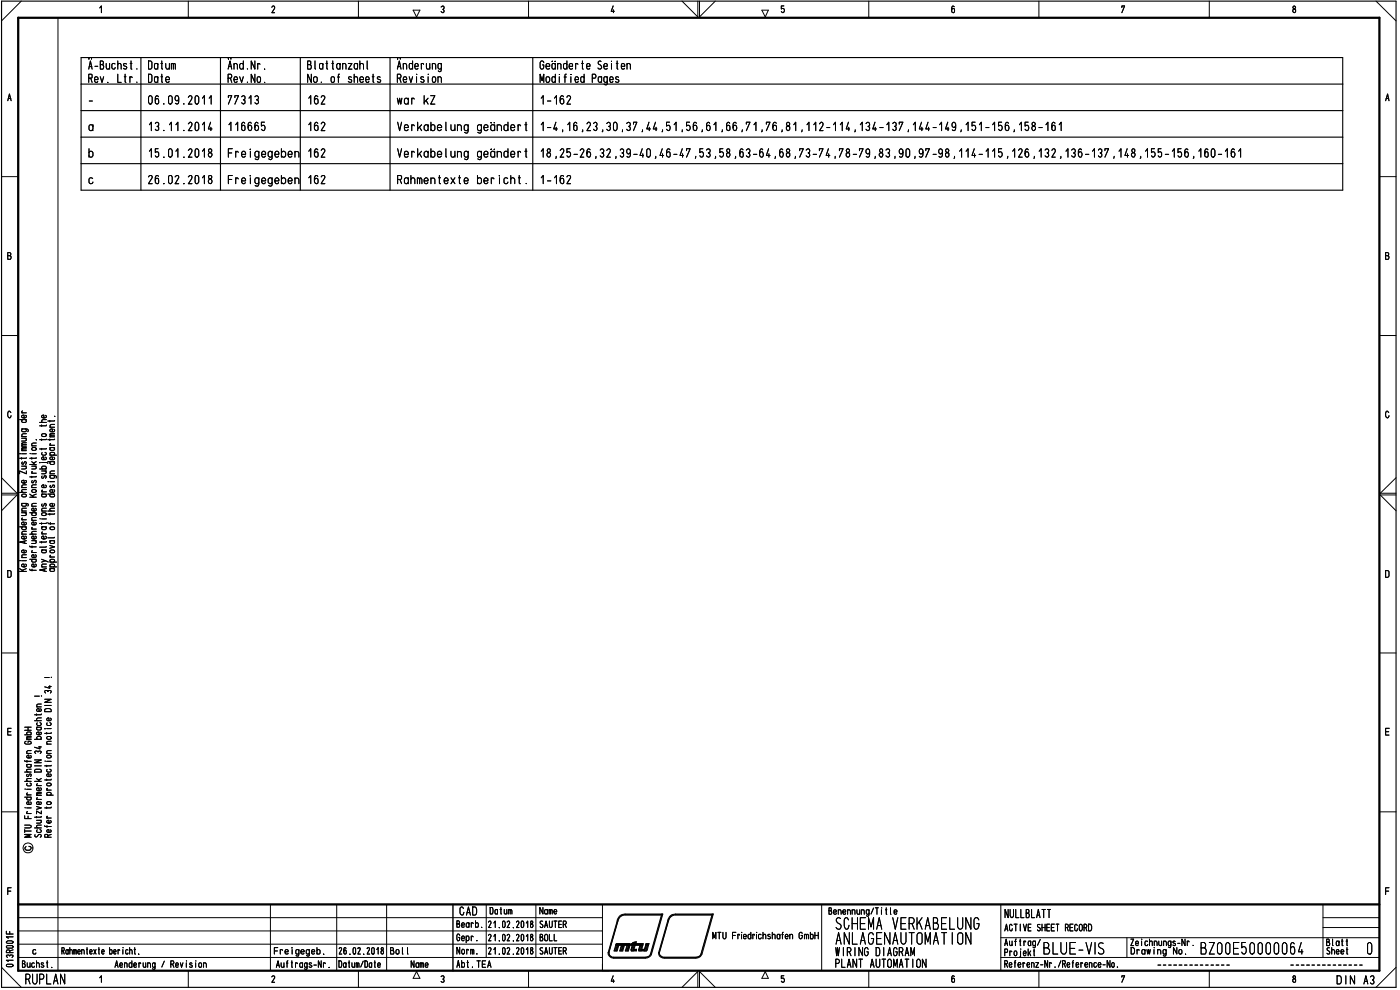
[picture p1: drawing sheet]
<svg xmlns="http://www.w3.org/2000/svg" width="420mm" height="297mm" viewBox="0 0 420 297" stroke-linecap="round" stroke-linejoin="round" font-family="sans-serif">
<path d="M.5 .3h418.5v295.9h-418.5z" fill="none" stroke="#000" stroke-width=".34"/>
<path d="M5.5 5.3h408.5v286h-408.5zM5.5 271.4h408.5" fill="none" stroke="#000" stroke-width=".68"/>
<g fill="none" stroke="#000" stroke-width=".3">
<path d="M6.4 .3l-5.9 6M17.4 5.3v286M29.9 2.4l.5-.6v2M56.5 .3v5M107.6 .3v5M124 3h2l-1 2.1zM158.6 .3v5M204.7 .3l4.7 4.8v-4.8M209.9 .3v4.8l4.8-4.8M228.6 3h2l-.9 2.1M235.2 1.8h-.7v.9l.6-.2a.59 .59 0 0 1 .3 .8 .59 .59 0 0 1-.7 .3l-.2-.1M260.7 .3v5"/>
<path d="M311.8 .3v5M362.9 .3v5M413 .3l6 6M.5 53h5M414 53h5M.5 100.7h5M414 100.7h5M3.3 123.8a.48 .48 0 0 0-.6-.4 .48 .48 0 0 0-.4 .6v.7l.4 .6h.4l.2-.6M416.8 123.8a.48 .48 0 0 0-.6-.4 .48 .48 0 0 0-.4 .6v.7l.4 .6h.4l.3-.6M.5 148.5h4.6l-4.6 4.7M.5 143.3l4.6 4.7h-4.6M419 148.5h-4.8l4.8 4.7"/>
<path d="M419 143.3l-4.8 4.7h4.8M.5 195.9h5M414 195.9h5M.5 243.6h5M7.4 247.6h1.5l.5 .2-.1 .4-.4 .2h-1.5M8 242.4h1.4M9.4 250.4h-2l1.6 .4-1.6 .4h2M414 243.6h5M3.3 266.4h-1v2M5.5 275.3h175.3M5.5 279.3h175.3M81.2 271.4v19.9"/>
<path d="M101 271.4v19.9M116 271.4v19.9M145.9 271.4v15.9M160.8 271.4v15.9M180.8 271.4v19.9M246.6 271.4v19.9M300.4 271.4v19.8M397 271.4v15.9M397 278.3h17M397 275.3h17M.5 290.2l5.9 6M2.1 289.4l1.5-.1a.38 .38 0 0 1 .3 .4 .38 .38 0 0 1-.4 .4l-1.4-.1-.2-.3z"/>
<path d="M2.2 287.3l-.3-.4a.55 .55 0 0 1 .5-.4 .55 .55 0 0 1 .5 .4 .48 .48 0 0 1 .6-.4 .48 .48 0 0 1 .4 .5l-.3 .3M3.9 288.1h-2l.6 .4M3.9 281.1h-2l.6 .4M5.5 287.3h175.3M5.5 283.3h175.3M29.9 293.4l.5-.6v1.9M56.5 291.3v4.9M107.6 291.3v4.9M125 291.5l1 2h-2zM158.6 291.3v4.9M204.7 296.2l4.7-4.7v4.7M209.9 296.2v-4.7l4.8 4.7"/>
<path d="M229.7 291.5l.9 2h-2zM260.7 291.3v4.9M300.4 287.3h113.6M300.4 281.3h113.6M311.8 291.3v4.9M338.2 281.3v6M362.9 291.3v4.9M419 290.2l-6 6"/>
<circle cx="8.4" cy="254.4" r="1.49"/>
</g>
<path d="M135.9 271.4v19.9" fill="none" stroke="#000" stroke-width=".42"/>
<path d="M8 236.8h1.4M7.6 242.4h.1" fill="none" stroke="#000" stroke-width=".3"/>
<g fill="none" stroke="#000" stroke-width=".3">
<path d="M7.4 218.2h2M8.4 218.2v.9M7.4 228.2l.1 .2h1.9M7.4 234.4h2M7.6 236.8h.1M7.8 222.4l-.4 .4v.2l.4 .3 1.6-.2-.2-.6-.8-.1v.4M8 229.4h1.1l.3 .6-.3 .2-.9-.1-.2-.4 .3-.3M8 221.9h1.4M8.1 228.2v.5M9 234.9l.4 .2v.5l-.3 .2-.9-.1-.2-.2 .2-.5M9.4 233.6l-1.3 .1-.1 .5 .4 .2M9.4 230.8l-1.3 .1-.1 .5 .4 .2"/>
<path d="M9.4 221.4h-1.1l-.3 .2 .3 .3M9.4 221l-1.3 .1-.1 .1 .3 .2M9.4 229.4h-.2M7.4 247.6h1.5l.5 .2-.1 .4-.4 .2h-1.5M8 242.4h1.4M9.4 250.4h-2l1.6 .4-1.6 .4h2"/>
</g>
<path d="M8 236.8h1.4M7.6 242.4h.1" fill="none" stroke="#000" stroke-width=".3"/>
<g fill="none" stroke="#000" stroke-width=".3">
<path d="M7.4 218.2h2M8.4 218.2v.9M10.4 216.2h2M10.4 208.9h1.4M11 218.2h1.1l.3 .6-.3 .2h-.8l-.3-.2 .3-.6M11 214.2v.4M12 216.8l.4 .4-.3 .5h-.8l-.3-.4 .2-.4M12.1 219.7l.3 .4-.4 .4-1-.2v-.5l.7-.2v.9M12.4 215.4l-1.3 .2-.1 .3 .4 .3M12.4 214.2l-.1 .3h-1.9M12.4 211.2l-1.2 .1-.2 .2 .2 .6M12.4 218.2l-.2 .1"/>
<path d="M7.4 228.2l.1 .2h1.9M7.4 234.4h2M7.6 236.8h.1M7.8 222.4l-.4 .4v.2l.4 .3 1.6-.2-.2-.6-.8-.1v.4M8 229.4h1.1l.3 .6-.3 .2-.9-.1-.2-.4 .3-.3M8 221.9h1.4M8.1 228.2v.5M9 234.9l.4 .2v.5l-.3 .2-.9-.1-.2-.2 .2-.5M9.4 233.6l-1.3 .1-.1 .5 .4 .2M9.4 230.8l-1.3 .1-.1 .5 .4 .2M9.4 221.4h-1.1l-.3 .2 .3 .3M9.4 221l-1.3 .1-.1 .1 .3 .2"/>
<path d="M9.4 229.4h-.2M10.4 228h2l-2 .9h2M10.4 229.8h2M10.5 231.1l.3-.3h1.2l.4 .3v.5h-2zM11 239.9h1.4M11 238.7h1.4M11 233.6l1 .8M11.2 239.4l-.2 .2 .3 .3M11.6 224.1h.8M12 223.9v.8l-1.6-.5M12.4 238.2h-1.2l-.2 .2 .2 .3M12.4 233.6l-.8 .4"/>
<path d="M10.5 250.4v.6a.76 .76 0 0 0 1.1-.6h.5a.43 .43 0 0 1 .3 .4 .43 .43 0 0 1-.3 .4M11 242l1.4 .4-1.4 .4M11 244.9v.5M12.1 240.6l.3 .3-.3 .5h-.9l-.2-.4v-.3l.7-.2v.9M12.4 247.6h-1.3l-.1 .5 .4 .3M12.4 244.9l-.1 .3h-1.9M12.4 243.3v.9l-1.4-.9v.9"/>
</g>
<g fill="none" stroke="#000" stroke-width=".3">
<path d="M10.4 216.2h2M10.4 208.9h1.4M11 218.2h1.1l.3 .6-.3 .2h-.8l-.3-.2 .3-.6M11 214.2v.4M12 216.8l.4 .4-.3 .5h-.8l-.3-.4 .2-.4M12.1 219.7l.3 .4-.4 .4-1-.2v-.5l.7-.2v.9M12.5 208.9h.1M12.4 215.4l-1.3 .2-.1 .3 .4 .3M12.4 214.2l-.1 .3h-1.9M12.4 211.2l-1.2 .1-.2 .2 .2 .6M12.4 218.2l-.2 .1M10.4 228h2l-2 .9h2"/>
<path d="M10.4 229.8h2M10.5 231.1l.3-.3h1.2l.4 .3v.5h-2zM11 239.9h1.4M11 238.7h1.4M11 233.6l1 .8M11.2 239.4l-.2 .2 .3 .3M11.6 224.1h.8M12 223.9v.8l-1.6-.5M12.4 238.2h-1.2l-.2 .2 .2 .3M12.4 233.6l-.8 .4M10.5 250.4v.6a.76 .76 0 0 0 1.1-.6h.5a.43 .43 0 0 1 .3 .4 .43 .43 0 0 1-.3 .4M11 242l1.4 .4-1.4 .4"/>
<path d="M11 244.9v.5M12.1 240.6l.3 .3-.3 .5h-.9l-.2-.4v-.3l.7-.2v.9M12.4 247.6h-1.3l-.1 .5 .4 .3M12.4 244.9l-.1 .3h-1.9M12.4 243.3v.9l-1.4-.9v.9"/>
</g>
<g fill="none" stroke="#000" stroke-width=".3">
<path d="M12.5 208.9h.1M14 229.6v.4M14 233.8v.4M14 238.6h2M14 237.1h1.4M14 228.4h1.4M14.1 235.1l1.1-.1 .2 .5-1 .3-.4-.3zM14.3 236.6h-.3l.3 .5M14.4 238.6l-.4-.3 .4-.6 .9 .2 .1 .4-.5 .3M15.1 232.2l.3 .3-.3 .5h-.8l-.3-.3 .1-.4 .6-.1v.8M15.4 233.8l-.1 .2h-1.9M15.4 229.6v.2h-2"/>
<path d="M13.4 247.7l.1 .3h1.9M14 245.4h1.4M14 242.1v.5M14.1 240.7l1.1-.1 .2 .5-1 .3-.4-.3zM14.1 247.7v.5M14.3 244.9l-.3 .1 .3 .4M14.4 251.2l-.2-.8-.8 .1v.7h2M15.1 249l.3 .4-.5 .4-.8-.2v-.5l.6-.2v.9M15.1 246.2l.3 .4-.5 .4-.8-.2v-.5l.6-.2v.9M15.4 242.1l-.1 .3h-1.9M15.4 250.4l-1 .3"/>
</g>
<g fill="none" stroke="#000" stroke-width=".3">
<path d="M13.4 212.9l.6-.3 1 .1 .4 .3v.5h-2zM13.4 209.8h2l-2 .9h2M13.4 211.7h2M13.4 203.3h1.4M13.5 218.6h.1M13.7 207.9l-.3-.3 .2-.4h.5l.3 .3 .3-.3 .6 .1 .1 .3-.3 .3M14 219.8v.4M14 218.6h1.4M14.6 206h.8M14.9 216.8l.5 .4-.4 .5h-.7l-.3-.3 .2-.5M14.9 205.7v.8l-1.5-.4M15.1 215.5l.3 .2-.3 .5h-.8l-.3-.5 .4-.3h.3v.8"/>
<path d="M15.4 219.8v.2h-2M13.6 228.4h.1M14.1 226.7h1.1l.2 .5-1 .2-.4-.2zM14.1 221.1h1.1l.2 .5-1 .2-.4-.2z"/>
</g>
<g fill="none" stroke="#000" stroke-width=".3">
<path d="M15.5 203.3h.1M14 229.6v.4M14 233.8v.4M14 238.6h2M14 237.1h1.4M14 228.4h1.4M14.1 235.1l1.1-.1 .2 .5-1 .3-.4-.3zM14.3 236.6h-.3l.3 .5M14.4 238.6l-.4-.3 .4-.6 .9 .2 .1 .4-.5 .3M15.1 232.2l.3 .3-.3 .5h-.8l-.3-.3 .1-.4 .6-.1v.8M15.4 233.8l-.1 .2h-1.9M15.4 229.6v.2h-2"/>
<path d="M13.4 247.7l.1 .3h1.9M14 245.4h1.4M14 242.1v.5M14.1 240.7l1.1-.1 .2 .5-1 .3-.4-.3zM14.1 247.7v.5M14.3 244.9l-.3 .1 .3 .4M14.4 251.2l-.2-.8-.8 .1v.7h2M15.1 249l.3 .4-.5 .4-.8-.2v-.5l.6-.2v.9M15.1 246.2l.3 .4-.5 .4-.8-.2v-.5l.6-.2v.9M15.4 242.1l-.1 .3h-1.9M15.4 250.4l-1 .3"/>
</g>
<g fill="none" stroke="#000" stroke-width=".3">
<path d="M13.4 212.9l.6-.3 1 .1 .4 .3v.5h-2zM13.4 209.8h2l-2 .9h2M13.4 211.7h2M13.4 203.3h1.4M13.5 218.6h.1M13.7 207.9l-.3-.3 .2-.4h.5l.3 .3 .3-.3 .6 .1 .1 .3-.3 .3M14 219.8v.4M14 218.6h1.4M14.6 206h.8M14.9 216.8l.5 .4-.4 .5h-.7l-.3-.3 .2-.5M14.9 205.7v.8l-1.5-.4M15.1 215.5l.3 .2-.3 .5h-.8l-.3-.5 .4-.3h.3v.8"/>
<path d="M15.4 219.8v.2h-2M13.6 228.4h.1M14.1 226.7h1.1l.2 .5-1 .2-.4-.2zM14.1 221.1h1.1l.2 .5-1 .2-.4-.2z"/>
</g>
<g fill="none" stroke="#000" stroke-width=".3">
<path d="M12.5 158.1h1.1l.3 .5-.3 .3h-.8l-.3-.3 .3-.5M12.5 156.9v.4M12.5 155.7h1.4M12.7 159.6l-.2 .3 .3 .3M13.9 156.9l-.1 .2h-1.9M13.9 158.1l-.2 .1M12.5 167.8l1.9 .9M12.5 165h1.1l.3 .4-.1 .3-.2 .2-.9-.1-.2-.4 .3-.4M12.5 170.1h1.4M12.5 162.5v.4M12.5 160.2h1.4M13.2 170.8v.6"/>
<path d="M13.7 160.9l.2 .5-.4 .3-.9-.2-.1-.4 .7-.2v.8M13.7 168.2l-1.2 .5M13.9 170.6l-2 .4 2 .4M13.9 169.2h-1.2l-.2 .5 .2 .4M13.9 164l-.1 .2h-1.9M13.9 162.5l-.1 .1h-1.9M13.9 165l-.2 .1M15.5 203.3h.1M8.7 253.9a.6 .6 0 0 1 .7 .6 .6 .6 0 0 1-.6 .6h-.8l-.4-.3-.1-.5 .3-.3"/>
</g>
<g fill="none" stroke="#000" stroke-width=".3">
<path d="M11.9 126.7h2M12 138.8h.1M12.5 138.8h1.5l.4 .2M12.5 130.4l1-.3a.42 .42 0 0 1 .4 .5 .42 .42 0 0 1-.4 .4l-.8-.1zM12.5 127.5v.4M12.5 131.7v.5M12.5 134.5v.5M13.5 135.7l.4 .4-.3 .5-.9-.1-.2-.3 .2-.4M13.7 137.2l.2 .2-.2 .5h-1l-.2-.5 .7-.3v.8M13.7 124.6l.2 .3-.1 .3-.9 .2a.45 .45 0 0 1-.4-.6 .45 .45 0 0 1 .7-.3v.9M13.9 134.5l-.1 .2h-1.9M13.9 131.7l-.1 .2h-1.9"/>
<path d="M13.9 127.5l-.1 .3h-1.9M13.9 125.9l-1.3 .2v.6h.3M11.9 140.7h2M12.1 155.7h.1M12.5 148.3h1.1l.3 .3-.1 .3-.2 .2-.9-.1-.2-.4 .3-.3M12.5 158.1h1.1l.3 .5-.3 .3h-.8l-.3-.3 .3-.5M12.5 153.3h1.4M12.5 147.6h1.4M12.5 141.3h1.4M12.5 156.9v.4M12.5 155.7h1.4M12.6 154l.9-.2a.42 .42 0 0 1 .4 .5 .42 .42 0 0 1-.4 .4l-.8-.1z"/>
<path d="M12.7 151.2l-.2 .4a.51 .51 0 0 0 .6 .1 .51 .51 0 0 0 .2-.6 .42 .42 0 0 1 .6 .2 .42 .42 0 0 1-.2 .6M12.7 142.8l-.2 .5a.51 .51 0 0 0 .6 0 .51 .51 0 0 0 .2-.6l.5 .1-.1 .7M12.7 147.1l-.2 .2 .3 .3M12.7 159.6l-.2 .3 .3 .3M12.8 140.7l-.3-.3 .3-.5h.8l.3 .3-.3 .5M13.5 141.3a.42 .42 0 0 1 .4 .4 .42 .42 0 0 1-.4 .5h-1M13.7 145.5l.2 .3-.2 .5h-1l-.2-.5 .7-.3v.8M13.9 152.5h-1.2l-.2 .4 .2 .4M13.9 156.9l-.1 .2h-1.9M13.9 148.3h-.2M13.9 158.1l-.2 .1M12.5 167.8l1.9 .9"/>
<path d="M12.5 165h1.1l.3 .4-.1 .3-.2 .2-.9-.1-.2-.4 .3-.4M12.5 162.5v.4M12.5 170.1h1.4M12.5 160.2h1.4M13.2 170.8v.6M13.7 160.9l.2 .5-.4 .3-.9-.2-.1-.4 .7-.2v.8M13.7 168.2l-1.2 .5M13.9 170.6l-2 .4 2 .4M13.9 169.2h-1.2l-.2 .5 .2 .4M13.9 164l-.1 .2h-1.9M13.9 162.5l-.1 .1h-1.9M13.9 165l-.2 .1"/>
</g>
<g fill="none" stroke="#000" stroke-width=".3">
<path d="M5.9 125.9h2M6 136.1h.1M6.5 128.7l1.8 .1 .2 .3-.2 .4M6.5 139.9h1.4M6.5 137.3v.5M6.5 136.1h1.4M6.5 135.2h1.4M6.5 133.9h1.4M6.5 131.5h1.4M6.5 131h1.4M6.5 123.9h1.4M6.7 138.6l-.2 .3 .1 .4h.4a.6 .6 0 0 1 .8-.6l-.1 .7"/>
<path d="M6.7 123.3l-.2 .2 .3 .4M6.8 128.7l-.3 .3 .3 .5h.8l.3-.2-.3-.6M6.8 125.9l-.3 .3 .3 .5h.8l.3-.2-.3-.6M7.5 139.9l.4 .3-.1 .3-1.3 .2M7.5 131.5l.4 .3-.1 .4-1.3 .1M7.7 124.6l.2 .5-.4 .3-.9-.2v-.5l.6-.2v.9M7.9 137.3l-.1 .2h-1.9M7.9 134.7h-1.2l-.2 .3 .2 .2M7.9 134.3h-1.2l-.2 .2 .4 .2M7.9 133.3h-1.2l-.2 .3 .2 .3M7.9 132.8l-1.3 .1v.4h.3M7.9 130.1l-1.3 .2 .1 .7"/>
<path d="M8.9 139.4h2M9.5 139.9h1.4M9.5 136.1h1.4M9.5 137.3v.5M9.5 138.5l1 .9M10.5 139.9l.4 .3-.2 .4-1.2 .1M10.9 137.3v.2h-2M10.9 138.5l-.9 .4M11.9 126.7h2M12 138.8h.1M12.5 138.8h1.5l.4 .2M12.5 130.4l1-.3a.42 .42 0 0 1 .4 .5 .42 .42 0 0 1-.4 .4l-.8-.1z"/>
<path d="M12.5 127.5v.4M12.5 131.7v.5M12.5 134.5v.5M13.5 135.7l.4 .4-.3 .5-.9-.1-.2-.3 .2-.4M13.7 137.2l.2 .2-.2 .5h-1l-.2-.5 .7-.3v.8M13.7 124.6l.2 .3-.1 .3-.9 .2a.45 .45 0 0 1-.4-.6 .45 .45 0 0 1 .7-.3v.9M13.9 134.5l-.1 .2h-1.9M13.9 131.7l-.1 .2h-1.9M13.9 127.5l-.1 .3h-1.9M13.9 125.9l-1.3 .2v.6h.3M5.9 158.1h2M5.9 147.7h2"/>
<path d="M6.5 151l1.8 .1 .2 .4-.2 .3M6.5 153.3h1.4M6.5 156h1.4M6.5 153.8h1.4M6.5 146.3h1.4M6.6 148.4l.9-.1 .3 .1 .1 .4-1 .3-.3-.2zM6.7 155.4l-.2 .3 .3 .3M6.8 158.1l-.3 .2 .3 .6 .9-.1 .2-.5-.3-.2M6.8 151l-.3 .4 .3 .5 1-.2 .1-.3-.3-.4M7.5 153.8l.3 .2v.5l-1.3 .2M7.7 156.7l.2 .3-.2 .5h-1l-.2-.4 .1-.3 .6-.2v.9M7.7 144.2l.2 .4-.4 .3-.9-.1-.1-.4 .7-.3v.8"/>
<path d="M7.9 159.4l-1.3 .2 .1 .7M7.9 152.5l-1.3 .1 .1 .7M7.9 146.9l-1.3 .1-.1 .4 .4 .3M7.9 145.5l-1.3 .1 .1 .7M7.9 141.3v.9l-2-.9v.9M8.9 153.8h2M8.9 149.2h2M8.9 148.3l1.2 .9M9.5 147.2l.4-.3h.6l.4 .3v.2l-.2 .3h-.8zM9.5 146.3h1.4M9.5 158.7h1.4M9.5 156.1h1.4"/>
<path d="M9.5 151.9h1.4M9.5 142.9v.4M9.5 142h1.4M9.7 158.2l-.2 .4 .3 .1M9.7 144.2l-.2 .5 .4 .2a.6 .6 0 0 1 .9-.6l-.1 .6M9.7 141.5l-.2 .3 .3 .2M9.8 153.8l-.3 .2v.5l.3 .2 1-.2 .1-.3-.4-.4M10.6 156.7l.3 .3-.3 .5h-.9l-.1-.7 .6-.2v.9M10.6 152.5l.3 .5-.4 .3-.8-.1-.2-.5 .2-.2h.5v.8M10.9 159.4l-1.3 .2-.1 .5 .4 .2M10.9 155.3l-1.3 .1 .1 .7M10.9 151l-1.3 .2 .1 .7"/>
<path d="M10.9 145.5l-1.3 .1 .1 .7M10.9 142.9v.2h-2M10.9 148.3l-1.3 .5M11.9 140.7h2M12.1 155.7h.1M12.5 148.3h1.1l.3 .3-.1 .3-.2 .2-.9-.1-.2-.4 .3-.3M12.5 153.3h1.4M12.5 147.6h1.4M12.5 141.3h1.4M12.6 154l.9-.2a.42 .42 0 0 1 .4 .5 .42 .42 0 0 1-.4 .4l-.8-.1zM12.7 151.2l-.2 .4a.51 .51 0 0 0 .6 .1 .51 .51 0 0 0 .2-.6 .42 .42 0 0 1 .6 .2 .42 .42 0 0 1-.2 .6M12.7 142.8l-.2 .5a.51 .51 0 0 0 .6 0 .51 .51 0 0 0 .2-.6l.5 .1-.1 .7"/>
<path d="M12.7 147.1l-.2 .2 .3 .3M12.8 140.7l-.3-.3 .3-.5h.8l.3 .3-.3 .5M13.5 141.3a.42 .42 0 0 1 .4 .4 .42 .42 0 0 1-.4 .5h-1M13.7 145.5l.2 .3-.2 .5h-1l-.2-.5 .7-.3v.8M13.9 152.5h-1.2l-.2 .4 .2 .4M13.9 148.3h-.2M5.9 171.4h2M5.9 170.6l1.3 .8M6 168.2h.1M6.5 168.2h1.4M6.5 167.3h1.4M6.5 160.3h1.4"/>
<path d="M7.3 162.4v.6M7.7 169.2l.2 .6-.4 .3-.9-.2-.1-.4 .2-.3h.5v.9M7.7 165.1l.2 .4-.4 .4-.9-.2v-.5l.6-.2v.9M7.7 160.9l.2 .5-.4 .3-.9-.2-.1-.4 .2-.2h.5v.8M7.9 166.5h-1.3l.1 .8M7.9 162.2l-2 .4 2 .5M7.9 170.6l-1.3 .5M8.9 170.8l.2 .3h1.8M8.9 163.8l.1 .3h1.9M8.9 160.3h2M8.9 167.8h2M9.5 165.8h1.4"/>
<path d="M9.5 162.2h1.4M9.6 163.8v.5M9.6 170.8v.5M9.7 165.2l-.2 .4 .3 .2M9.8 167.8l-.3 .2v.5l.3 .2 1-.2 .1-.4-.4-.3M10.5 162.2l.4 .4-.2 .4-1.2 .1M10.6 169.2l.3 .6-.4 .3-.8-.1-.2-.5 .2-.3h.5v.9M10.6 166.5l.3 .5-.4 .3-.8-.1-.2-.5 .2-.2h.5v.8M10.6 160.9l.3 .5-.4 .3-.8-.1-.2-.5 .2-.2h.5v.8"/>
</g>
<g fill="none" stroke="#000" stroke-width=".3">
<path d="M8.9 139.4h2M9.1 136.1h.1M9.5 133.8h1.4M9.5 137.3v.5M9.5 139.9h1.4M9.5 138.5l1 .9M9.5 136.1h1.4M9.7 134.4h1l.2 .5-1 .2-.4-.2zM10.5 139.9l.4 .3-.2 .4-1.2 .1M10.9 132.9l-1.3 .2 .1 .7M10.9 132h.1M10.9 137.3v.2h-2"/>
<path d="M10.9 138.5l-.9 .4M8.9 153.8h2M8.9 149.2h2M8.9 148.3l1.2 .9M9.5 147.2l.4-.3h.6l.4 .3v.2l-.2 .3h-.8zM9.5 158.7h1.4M9.5 156.1h1.4M9.5 151.9h1.4M9.5 146.3h1.4M9.5 142.9v.4M9.5 142h1.4M9.7 158.2l-.2 .4 .3 .1"/>
<path d="M9.7 144.2l-.2 .5 .4 .2a.6 .6 0 0 1 .9-.6l-.1 .6M9.7 141.5l-.2 .3 .3 .2M9.8 153.8l-.3 .2v.5l.3 .2 1-.2 .1-.3-.4-.4M10.6 156.7l.3 .3-.3 .5h-.9l-.1-.7 .6-.2v.9M10.6 152.5l.3 .5-.4 .3-.8-.1-.2-.5 .2-.2h.5v.8M10.9 159.4l-1.3 .2-.1 .5 .4 .2M10.9 155.3l-1.3 .1 .1 .7M10.9 151l-1.3 .2 .1 .7M10.9 145.5l-1.3 .1 .1 .7M10.9 142.9v.2h-2M10.9 148.3l-1.3 .5M8.9 170.8l.2 .3h1.8"/>
<path d="M8.9 163.8l.1 .3h1.9M8.9 167.8h2M8.9 160.3h2M9.5 165.8h1.4M9.5 162.2h1.4M9.6 163.8v.5M9.6 170.8v.5M9.7 165.2l-.2 .4 .3 .2M9.8 167.8l-.3 .2v.5l.3 .2 1-.2 .1-.4-.4-.3M10.5 162.2l.4 .4-.2 .4-1.2 .1M10.6 169.2l.3 .6-.4 .3-.8-.1-.2-.5 .2-.3h.5v.9M10.6 166.5l.3 .5-.4 .3-.8-.1-.2-.5 .2-.2h.5v.8"/>
<path d="M10.6 160.9l.3 .5-.4 .3-.8-.1-.2-.5 .2-.2h.5v.8"/>
</g>
<g fill="none" stroke="#000" stroke-width=".3">
<path d="M9.1 136.1h.1M9.5 133.8h1.4M9.7 134.4h1l.2 .5-1 .2-.4-.2zM10.9 132.9l-1.3 .2 .1 .7M10.9 132h.1M14.4 138.5h2M14.9 134.3h1.1l.4 .6-.4 .2h-.7l-.4-.2 .4-.6M14.9 126.2v.4M14.9 131.7v.5M14.9 136.6h2.1M14.9 133.6h1.5M14.9 131.1h1.5"/>
<path d="M14.9 128.2h1.5M15.2 133.1l-.3 .2 .4 .3M15.3 138.5l-.4 .4 .4 .5 .9-.1 .2-.4-.4-.4M15.4 136.6a.42 .42 0 0 1-.5-.5 .42 .42 0 0 1 .5-.4l1 .3v.3l-.4 .3M16.1 137.2l.3 .2-.3 .5h-.9l-.3-.5 .8-.3v.8M16.1 128.8l.3 .2-.3 .5h-.9l-.3-.5 .8-.3v.8M16.4 131.7l-.1 .2h-1.9M16.4 130.6h-1.2l-.3 .2 .3 .3M16.4 130h-1l-.5 .3 .5 .3M16.4 127.3l-1.3 .2 .1 .7M16.4 126.2l-.1 .1h-1.9M16.4 134.3l-.2 .1"/>
<path d="M14.4 156.8l.2 .3h1.8M14.4 153.3h2M14.4 148.3h2M14.4 144.5h.1M14.9 142.7h1.8l.3 .4-.2 .3M14.9 154.1v.4M14.9 144.5h1.5M14.9 142.2h1.5M15 158.2l1-.1 .4 .2v.3l-.4 .3h-.6l-.4-.2zM15.1 156.8v.5M15.2 145.6l-.3 .4 .6 .3 .3-.8h.4l.2 .4-.3 .4M15.3 148.3l-.4 .3 .4 .5 1-.2 .1-.3-.4-.3"/>
<path d="M15.3 142.7l-.4 .3 .4 .5 1-.2 .1-.3-.4-.3M16.1 151.1l.3 .3-.3 .5h-.9l-.3-.3 .1-.4 .7-.2v.9M16.1 147l.3 .4-.4 .3-1-.1-.1-.4 .8-.3v.8M16.4 154.1l-.1 .2h-1.9M16.4 152.5l-1.3 .1-.2 .4 .5 .3M16.4 141.3l-1.3 .2 .1 .7M14.9 170.6h1.1l.4 .3-.1 .4-.3 .1-1-.1-.1-.4 .4-.3M14.9 163.7l1.5 .4-1.5 .4M14.9 162.2l1.3 .1 .1 .6-1 .2-.4-.4 .4-.5M14.9 170.1h2.1M14.9 168.7h2.1M14.9 167.1h1.5"/>
<path d="M15 165.2l1-.2 .3 .2 .1 .4-1 .3-.4-.2zM15.2 166.6l-.3 .3 .4 .2M15.4 170.1a.42 .42 0 0 1-.5-.4 .42 .42 0 0 1 .5-.5l1 .3-.1 .4-.3 .2M15.4 168.7a.42 .42 0 0 1-.5-.5 .42 .42 0 0 1 .5-.4l.9 .2 .1 .4-.4 .3M16.4 161.2l-.1 .2h-1.9M16.4 170.6l-.2 .1M16.4 162.2l-.2 .1"/>
</g>
<g fill="none" stroke="#000" stroke-width=".3">
<path d="M14.4 138.5h2M14.9 134.3h1.1l.4 .6-.4 .2h-.7l-.4-.2 .4-.6M14.9 126.2v.4M14.9 131.7v.5M14.9 136.6h2.1M14.9 133.6h1.5M14.9 131.1h1.5M14.9 128.2h1.5M15.2 133.1l-.3 .2 .4 .3M15.3 138.5l-.4 .4 .4 .5 .9-.1 .2-.4-.4-.4M15.4 136.6a.42 .42 0 0 1-.5-.5 .42 .42 0 0 1 .5-.4l1 .3v.3l-.4 .3M16.1 137.2l.3 .2-.3 .5h-.9l-.3-.5 .8-.3v.8"/>
<path d="M16.1 128.8l.3 .2-.3 .5h-.9l-.3-.5 .8-.3v.8M16.5 125h.1M16.4 131.7l-.1 .2h-1.9M16.4 130.6h-1.2l-.3 .2 .3 .3M16.4 130h-1l-.5 .3 .5 .3M16.4 127.3l-1.3 .2 .1 .7M16.4 126.2l-.1 .1h-1.9M16.4 134.3l-.2 .1M14.4 156.8l.2 .3h1.8M14.4 153.3h2M14.4 148.3h2M14.4 144.5h.1"/>
<path d="M14.9 142.7h1.8l.3 .4-.2 .3M14.9 154.1v.4M14.9 144.5h1.5M14.9 142.2h1.5M15 158.2l1-.1 .4 .2v.3l-.4 .3h-.6l-.4-.2zM15.1 156.8v.5M15.2 145.6l-.3 .4 .6 .3 .3-.8h.4l.2 .4-.3 .4M15.3 148.3l-.4 .3 .4 .5 1-.2 .1-.3-.4-.3M15.3 142.7l-.4 .3 .4 .5 1-.2 .1-.3-.4-.3M16.1 151.1l.3 .3-.3 .5h-.9l-.3-.3 .1-.4 .7-.2v.9M16.1 147l.3 .4-.4 .3-1-.1-.1-.4 .8-.3v.8M16.4 154.1l-.1 .2h-1.9"/>
<path d="M16.4 152.5l-1.3 .1-.2 .4 .5 .3M16.4 141.3l-1.3 .2 .1 .7M14.9 170.6h1.1l.4 .3-.1 .4-.3 .1-1-.1-.1-.4 .4-.3M14.9 163.7l1.5 .4-1.5 .4M14.9 162.2l1.3 .1 .1 .6-1 .2-.4-.4 .4-.5M14.9 170.1h2.1M14.9 168.7h2.1M14.9 167.1h1.5M15 165.2l1-.2 .3 .2 .1 .4-1 .3-.4-.2zM15.2 166.6l-.3 .3 .4 .2M15.4 170.1a.42 .42 0 0 1-.5-.4 .42 .42 0 0 1 .5-.5l1 .3-.1 .4-.3 .2M15.4 168.7a.42 .42 0 0 1-.5-.5 .42 .42 0 0 1 .5-.4l.9 .2 .1 .4-.4 .3"/>
<path d="M16.4 161.2l-.1 .2h-1.9M16.4 170.6l-.2 .1M16.4 162.2l-.2 .1"/>
</g>
<g fill="none" stroke="#000" stroke-width=".3">
<path d="M16.5 125h.1M187.6 274.5l-1.2 .4-.6 .6-3 10.3M187.6 274.6h10.9M198.6 274.2l-3.4 12.1-.4 .6-1 .3h-10l-.8-.5-.2-1M198.8 274.4h-11.2l-1.3 .4-.8 1.1-2.8 9.9M198.8 274.2l-3.4 12.1-.5 .6-.8 .4h-10.3l-.9-.6-.2-1M202.7 274.5l-1.2 .4-.5 .6-3.1 10.3M202.7 274.6h11M213.7 274.2l-3.3 12.1-.5 .6-1 .3h-10l-.7-.5-.3-1M213.9 274.4h-11.2a2.28 2.28 0 0 0-2.2 2l-2.7 9.4M213.9 274.2l-3.5 12.1M291.4 279.8v3.5l-1.5-3.5v3.5"/>
<path d="M180.8 289.3v2h2M182.5 285.8l3-10.4a2.01 2.01 0 0 1 2.1-1.2h11.3l-3.4 12.1a1.74 1.74 0 0 1-1.7 1.1M182.5 285.7a1.57 1.57 0 0 0 1.6 1.7M184.1 287.5h9.7M184.8 283.6h4.3M184.9 283.3l.1-.2h4l.2 .2M184.9 283.3l-.6 2h.9l.5-1.7M184.9 283.3h4.3M184.9 283.4h4.2M185 283.5h4.1M185 283.2h4.1M185 283.6l-.6 1.7"/>
<path d="M185.2 283.6l-.5 1.7M185.4 283.6l-.5 1.7M185.5 283.6l-.5 1.7M186.5 283.6l-.5 1.7h.9l.5-1.7M186.6 283.6l-.5 1.7M186.9 283.6l-.5 1.7M187.1 283.6l-.5 1.7M187.2 283.6l-.5 1.7M188.3 283.6l-.5 1.7M188.6 283.6l-.5 1.7M188.8 283.6l-.5 1.7M188.9 283.6l-.5 1.7"/>
<path d="M189.2 283.3l-.6 2h-.9l.5-1.7M189.4 283.3h3.5M189.4 283.5h3.5M189.4 283.4h3.5M189.5 283.2h3.5M189.9 283.6l-.5 1.6M189.9 283h.9M189.9 282.9h.9M190 282.8h.9M190 283.6l-.5 1.7M190.3 284.8h.8l-.1 .5h-1.6l.5-2.5 1.1-.3-.9 2.8M190.3 283.6l-.5 1.7"/>
<path d="M190.3 284.9h.7M190.3 285h.7M190.3 285.1h.7M190.3 285.2h.7M190.4 282.7h.5M190.5 283.6l-.6 1.7M192.1 283.6l-.4 1.7h2.2M192.2 283.6l-.5 1.6M192.3 283.6l-.5 1.7M192.5 285.2h.8M192.6 284.8h.8M192.6 284.9h.8"/>
<path d="M192.6 285h.7M192.6 285.1h.7M192.6 283.6l-.5 1.7M192.7 283.6l-.5 1.7M192.9 283.6l-.4 1.7M193 283.1h-3.5l-.1 .5h3.5M193.1 283.1l-.2 .5M193.8 283.6h.8M193.8 283.6l-.5 1.7M193.8 283.3h.8M193.8 283.5h.8M193.8 283.4h.8"/>
<path d="M193.8 283.1v.5M193.9 283.1h.9l-.2 .5M193.9 283.2h.9M194 283.6l-.5 1.7M194.3 283.6l-.5 1.7M194.4 283.6l-.5 1.7M194.6 283.6l-.3 1.4-.4 .3M197.7 285.8l3-10.4a2.01 2.01 0 0 1 2-1.2h11.4l-3.4 12.1a1.74 1.74 0 0 1-1.8 1.1M197.7 285.7l.2 1.2 .9 .5h.5M197.8 285.7l.3 1 .8 .6h10.4l.7-.4 .5-.6M199.3 287.5h9.6M347.5 289.6h.9"/>
<path d="M349.1 289.6h.8M350.7 289.6h.8M352.3 289.6h.8M353.9 289.6h.8M355.5 289.6h.7M357.1 289.6h.7M358.6 289.6h.9M360.2 289.6h.8M361.8 289.6h.8M363.4 289.6h.8M365 289.6h.8M366.6 289.6h.7"/>
<path d="M368.2 289.6h.7M387.4 289.6h.8M389 289.6h.8M390.5 289.6h.9M392.1 289.6h.9M393.7 289.6h.8M395.4 289.6h.7M396.9 289.6h.8M398.5 289.6h.7M400.1 289.6h.8M401.7 289.6h.8M403.2 289.6h.9"/>
<path d="M404.8 289.6h.8M406.4 289.6h.8M408.1 289.6h.7M410.7 283l.5-.2 .4 .5 .1 2.3a.65 .65 0 0 1-.5 .7 .65 .65 0 0 1-.8-.5v-2.5z"/>
</g>
<path d="M24.3 17.3h378.7v39.8h-378.7zM42.3 17.3v39.8M66.2 17.3v39.8M90.1 17.3v39.8M117.1 17.3v39.8M159.9 17.3v39.8M24.3 25.2h378.7M24.3 33.2h378.7M24.3 49.1h378.7M24.3 41.1h378.7" fill="none" stroke="#000" stroke-width=".34"/>
<text font-size="7.3" x="329.1" y="286.4">s</text>
<g font-size="5.3">
<text x="250.5" y="279">SC 1NA ViKA31LU G</text>
<text x="250.7" y="283.5">ABLAG-\AUTOldT 0</text>
<text x="312.9" y="286.4">3LU1-V</text>
<text x="360.1" y="286.4">3200150000064</text>
</g>
<g font-size="4.6">
<text x="387.7" y="4">8</text>
<text x="415.7" y="30.4">A</text>
<text x="7.3" y="295.4">RUPLAN</text>
</g>
<g font-size="3.9">
<text x="26.5" y="20.9">Ä-Buchst .</text>
<text x="44.2" y="20.9">Datum</text>
<text x="68.3" y="20.9">Änd.Nr.</text>
<text x="91.9" y="20.9">Blattanzahl</text>
<text x="119.1" y="20.9">Änderung</text>
<text x="161.8" y="20.9">Geänderte Sei ten</text>
<text x="26.2" y="24.9">Rev. Ltr.</text>
<text x="44.2" y="24.9">Date</text>
<text x="68" y="24.9">Rev.No.</text>
<text x="92" y="24.9">No. of sheets</text>
<text x="118.8" y="24.9">Revision</text>
<text x="161.7" y="24.9">Modi f ied Pages</text>
<text x="26.4" y="31.4">-</text>
<text x="44.3" y="31.4">06.09.2011</text>
<text x="68.3" y="31.4">77313</text>
<text x="92.2" y="31.4">162</text>
<text x="119.1" y="31.4">war kZ</text>
<text x="161.9" y="31.4">1-162</text>
<text x="26.5" y="39.4">a</text>
<text x="44.3" y="39.4">13. 11.2014</text>
<text x="68.2" y="39.4">116665</text>
<text x="92.2" y="39.4">162</text>
<text x="119.1" y="39.4">Verkabelung geändert</text>
<text x="162" y="39.4">1-4,16,23,30,37,44,51,56,61,66,71,76,81,112-114,134-137,144-149,151-156,158-161</text>
<text x="26.4" y="47.3">b</text>
<text x="44.3" y="47.3">15.01.2018</text>
<text x="68.1" y="47.3">Freigegeben</text>
<text x="92.2" y="47.3">162</text>
<text x="119.1" y="47.3">Verkabelung geändert</text>
<text x="161.9" y="47.3">18,25-26,32,39-40,46-47,53,58,63-64,68,73-74,78-79,83,90,97-98,114-115,126,132,136-137,148,155-156,160-161</text>
<text x="26.5" y="55.3">c</text>
<text x="44.3" y="55.3">26.02.20'18</text>
<text x="68.1" y="55.3">Freigegeben</text>
<text x="92.2" y="55.3">162</text>
<text x="118.9" y="55.3">Rahmentexte bericht .</text>
<text x="162.1" y="55.3">'1-162</text>
<text x="137.8" y="274.7">CAD</text>
<text x="301.5" y="275.5">NULLBLATT</text>
<text x="250.7" y="286.9">WIRING DIAGRAM</text>
<text x="250.4" y="290.4">PLANT AUTOMATION</text>
<text x="387.7" y="294.9">8</text>
<text x="401.1" y="295.4">DIN A3/</text>
</g>
<g font-size="3.2">
<text x="81.2" y="4">2</text>
<text x="132" y="4">3</text>
<text x="183" y="4">4</text>
<text x="227.9" y="5">•</text>
<text x="285.2" y="4">6</text>
<text x="336.3" y="4">7</text>
<text x="2.2" y="30.4">A</text>
<text x="2.2" y="78">B</text>
<text x="415.7" y="78">B</text>
<text x="2" y="173.4">D</text>
<text x="415.5" y="173.4">D</text>
<text x="2" y="220.7">E</text>
<text x="415.5" y="220.7">E</text>
<text x="415.5" y="268.6">F</text>
<text x="146.8" y="274.4">Datum</text>
<text x="161.7" y="274.4">Name</text>
<text x="248.4" y="274.5">Benennung/Title</text>
<text x="136.8" y="278.4">Bearb.</text>
<text x="146.4" y="278.5">21.02.2018</text>
<text x="161.9" y="278.5">SAUTER</text>
<text x="213.6" y="281.9">MTU Friedrichshafen GmbH</text>
<text x="301.4" y="279.5">ACTIVE SHEET RECORD</text>
<text x="9.7" y="286.4">c</text>
<text x="18.2" y="286.4">Rahmentexte bericht.</text>
<text x="81.9" y="286.4">FreIgegeb .</text>
<text x="101.6" y="286.4">26.02.2018</text>
<text x="116.9" y="286.4">Bol l</text>
<text x="136.8" y="286.4">Norm.</text>
<text x="136.9" y="282.4">Gebr.</text>
<text x="146.4" y="282.4">21.02.2018</text>
<text x="146.4" y="286.4">21.02.2018</text>
<text x="161.8" y="282.4">BOLL</text>
<text x="161.9" y="286.4">SAUTER</text>
<text x="301.2" y="286.9">Projekt</text>
<text x="301.4" y="283.8">Auftrag/</text>
<text x="339.1" y="283.9">Zeichnungs-Nr.</text>
<text x="339.2" y="286.4">Drowing Ne.</text>
<text x="397.9" y="283.9">Blatt</text>
<text x="397.9" y="286.4">Sheet</text>
<text x="6.4" y="290.4">Buchst.</text>
<text x="34.3" y="290.4">Aenderung / Revision</text>
<text x="82.8" y="290.4">Auf trags-Nr .</text>
<text x="101.4" y="290.4">Datum/Date</text>
<text x="123.1" y="290.4">Name</text>
<text x="136.9" y="290.4">Abt. TEA</text>
<text x="301.3" y="290.4">Referenz-Nr./Reference-No.</text>
<text x="81.4" y="294.9">2</text>
<text x="132.1" y="294.9">3</text>
<text x="183.3" y="294.9">4</text>
<text x="234.3" y="294.9">5</text>
<text x="285.4" y="294.9">6</text>
<text x="336.5" y="294.9">7</text>
</g>
<text font-size="2.5" x="7.7" y="240.2">o</text>
<g font-size="1.6">
<text x="10.8" y="213.7">CU d</text>
<text x="7.1" y="220.6">.0</text>
<text x="10" y="222">.0</text>
<text x="7.8" y="226.2">C</text>
<text x="7.8" y="227.6">CU</text>
<text x="10.1" y="226.2">C.&gt;</text>
<text x="13.8" y="223.4">C</text>
<text x="13.8" y="226.2">C</text>
<text x="7.8" y="233.3">Cf7</text>
<text x="13.8" y="231.8">(_&gt;</text>
<text x="7.8" y="238.8">c- E</text>
<text x="10.8" y="237.6">C&gt;</text>
<text x="10.8" y="235.9">c-</text>
<text x="7.1" y="245.4">LL</text>
<text x="7.6" y="241.6">000</text>
<text x="7.8" y="244.3">c-N</text>
<text x="7.1" y="249.9">1-• 00</text>
<text x="10.7" y="247.1">=0</text>
<text x="2.1" y="268.6">F</text>
<text x="1.6" y="280.4">Lt-</text>
<text x="1.7" y="283.2">CZ</text>
<text x="1.7" y="284.6">CZ</text>
<text x="1.7" y="286">CC</text>
</g>
</svg>
